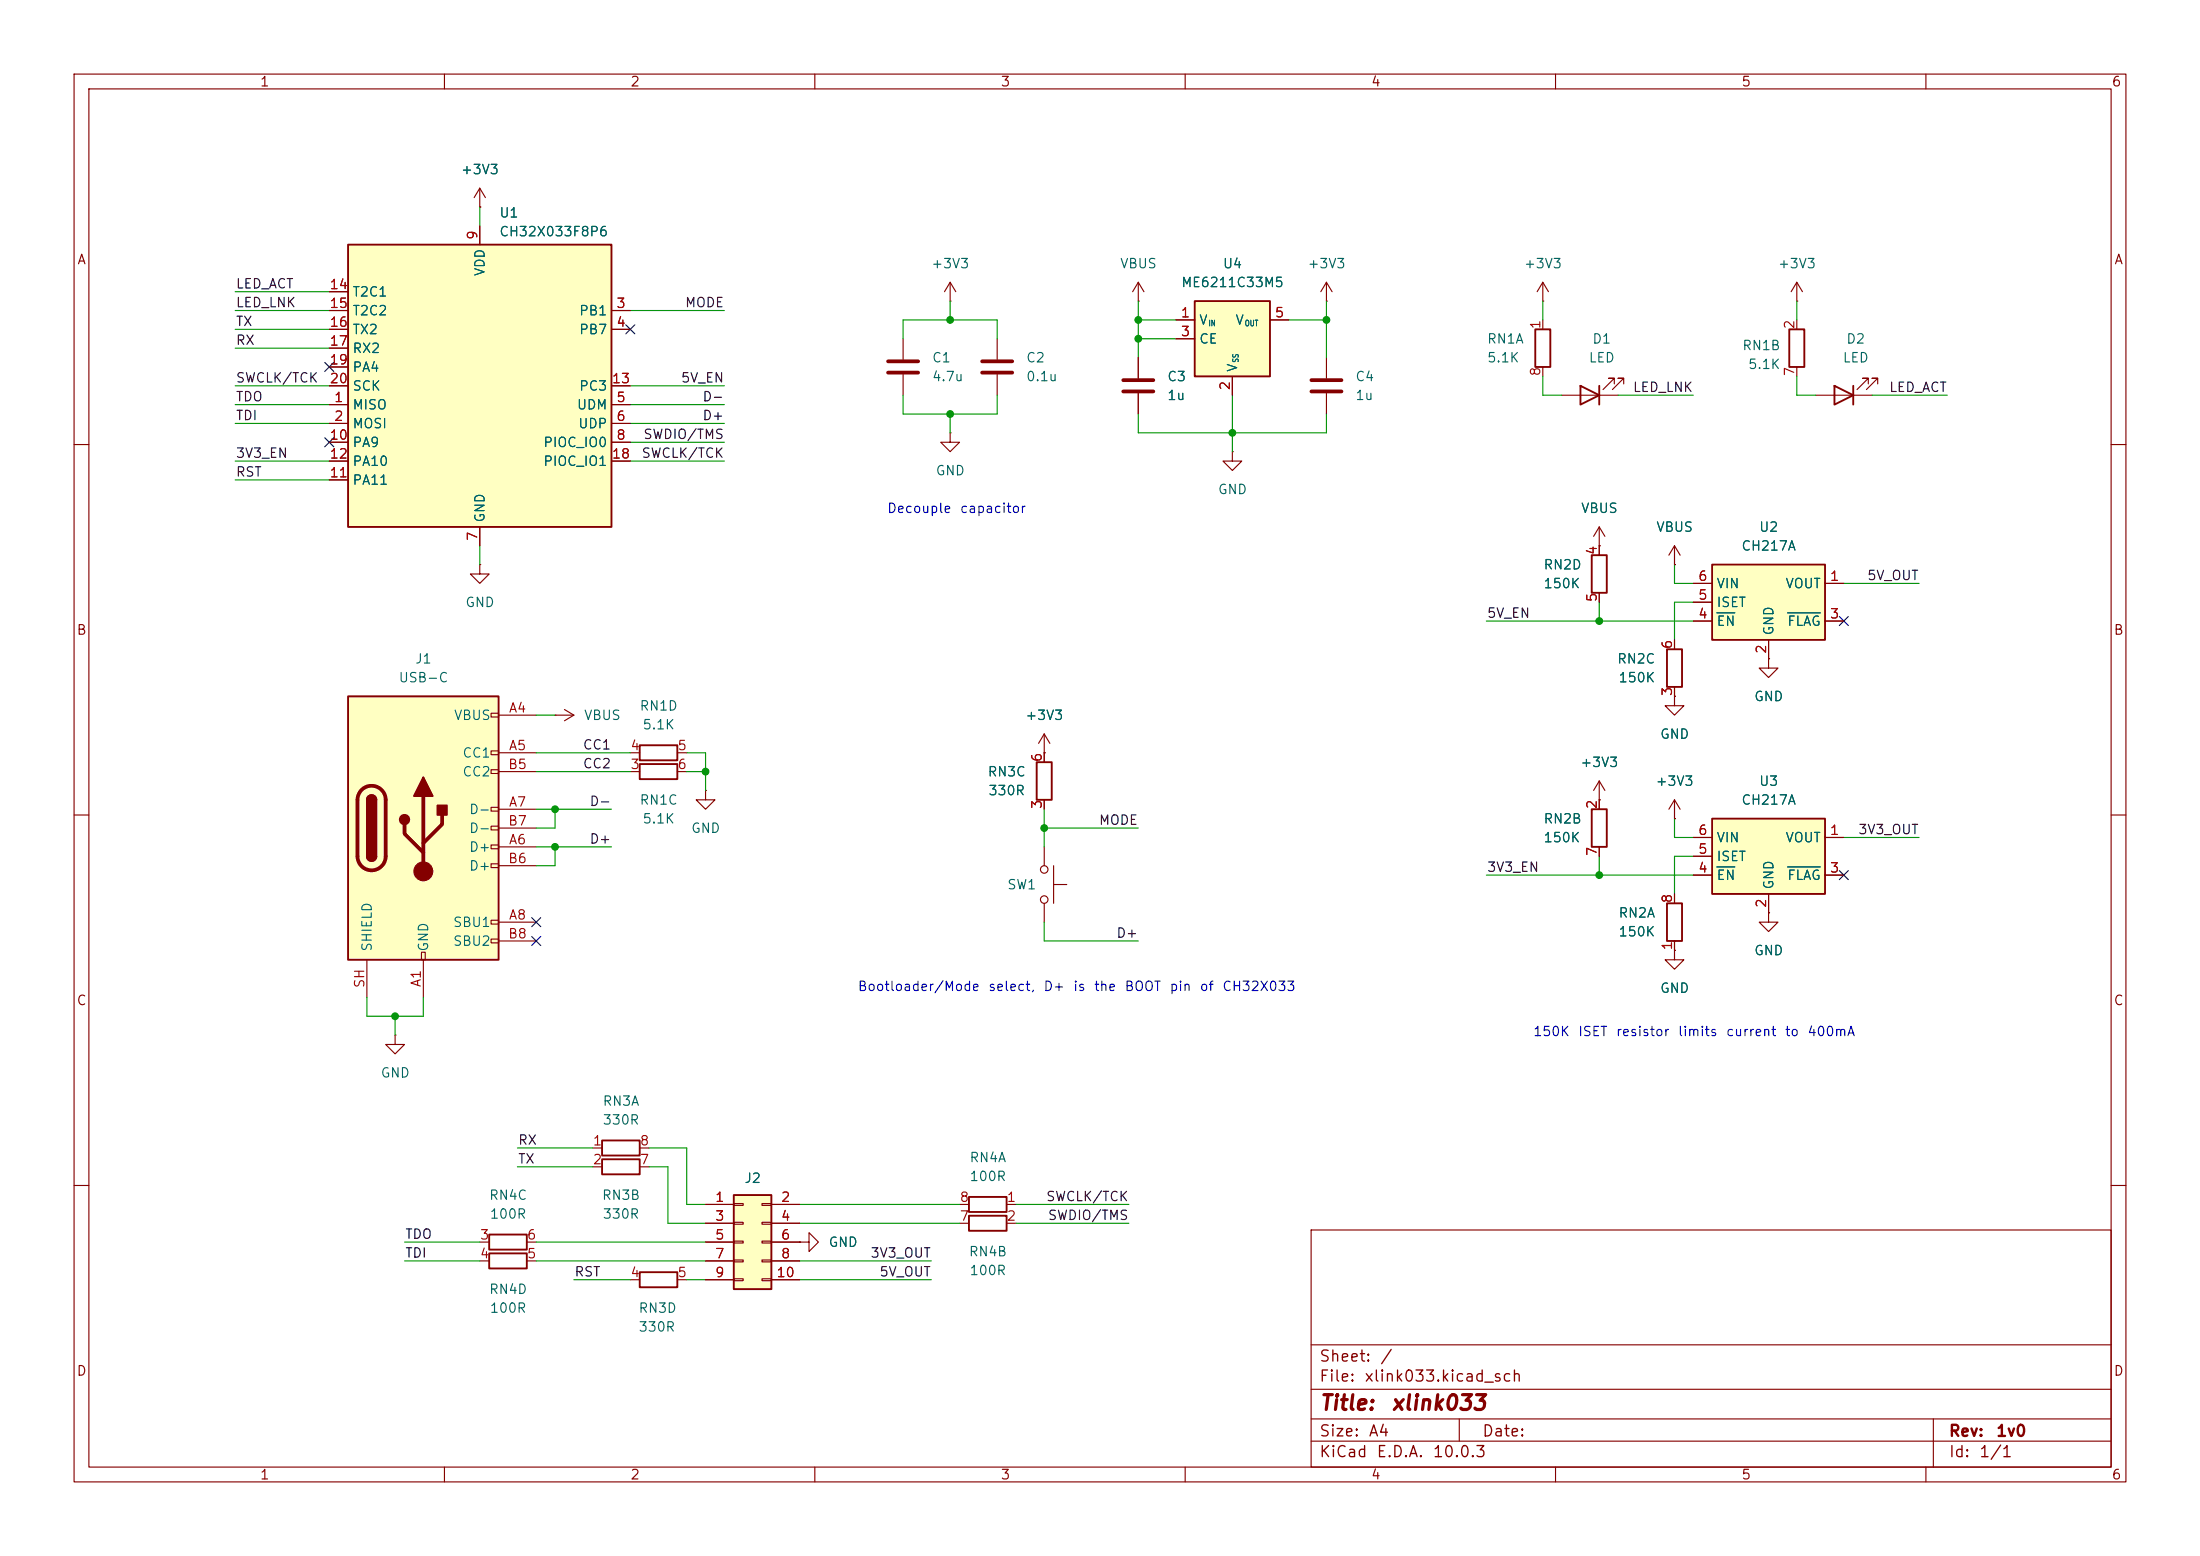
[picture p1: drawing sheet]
<svg xmlns="http://www.w3.org/2000/svg" width="297mm" height="210mm" viewBox="0 0 297 210" stroke-linecap="round" stroke-linejoin="round" font-family="sans-serif">
<g fill="none" stroke="#840000" stroke-width=".15">
<path d="M10 10h277v190h-277zM12 12h273v186h-273zM60 10v2M110 10v2M160 10v2M210 10v2M260 10v2M10 60h2M285 60h2M10 110h2M141 114.3v2.5M142.2 119.4h1.8"/>
<path d="M142.2 116.8v5.1M285 110h2M53.3 139.7v1.3h1.3l-1.3 1.2-1.2-1.2h1.2M53.3 139.7h.1M141 121.9v2.6M226.1 128.3v1.2h1.2l-1.2 1.3-1.3-1.3h1.3M226.1 128.3h.1M226.1 120.7v1.2M226.1 127v1.3M238.8 123.2v1.3h1.2l-1.2 1.2-1.3-1.2h1.3M238.8 123.2h.1M10 160h2"/>
<path d="M177 166h108v32h-108zM285 160h2M60 198v2M110 198v2M160 198v2M177 194.5h108M177 191.5h108M177 187.5h108M177 181.5h108M197 191.5v3M210 198v2M260 198v2"/>
<path d="M261 191.5v6.5"/>
<circle cx="141" cy="117.3" r=".51"/>
<circle cx="141" cy="121.4" r=".51"/>
</g>
<path d="M225 121.9h2.1v5.1h-2.1z" fill="none" stroke="#840000" stroke-width=".25"/>
<path d="M161.3 40.6h10.1v10.2h-10.1z" fill="#ffffc2"/>
<path d="M161.3 40.6h10.1v10.2h-10.1z" fill="none" stroke="#840000" stroke-width=".25"/>
<path d="M158.7 43.2h2.6M158.7 45.7h2.6M166.4 50.8v2.5M171.4 43.2h2.6" fill="none" stroke="#840000" stroke-width=".15"/>
<path d="M231.1 110.5h15.3v10.2h-15.3z" fill="#ffffc2"/>
<path d="M86.4 103.1h5v2.1h-5zM231.1 110.5h15.3v10.2h-15.3zM81.3 153.9h5.1v2.1h-5.1zM81.3 156.5h5.1v2h-5.1zM66 169.2h5.1v2h-5.1zM66 166.6h5.1v2.1h-5.1zM130.8 161.5h5.1v2.1h-5.1zM130.8 164.1h5.1v2h-5.1z" fill="none" stroke="#840000" stroke-width=".25"/>
<g fill="none" stroke="#840000" stroke-width=".15">
<path d="M64.8 27.9h.1M64.8 25.4l-.8 1.3M64.8 25.4l.7 1.3M64.8 25.4v2.5M153.7 38.1l-.8 1.3M153.7 38.1l.7 1.3M153.7 38.1v2.5M179.1 38.1l-.8 1.3M179.1 38.1l.7 1.3M179.1 38.1v2.5M153.7 40.6h.1M179.1 40.6h.1"/>
<path d="M179.1 48.3v2.8M179.1 53.1v2.8M166.4 61v1.2h1.2l-1.2 1.3-1.3-1.3h1.3M166.4 61h.1M74.9 96.5h.1M74.9 96.5h2.6M76.2 95.8l1.3 .7M77.5 96.5l-1.3 .8M238.8 88.9v1.3h1.2l-1.2 1.2-1.3-1.2h1.3M238.8 88.9h.1M85.1 104.1h1.3M91.4 104.1h1.3"/>
<path d="M95.2 106.7v1.3h1.3l-1.3 1.2-1.2-1.2h1.2M95.2 106.7h.1M228.6 113h2.5M228.6 118.1h2.5M228.6 115.6h2.5M246.4 113h2.5M246.4 118.1h2.5M238.8 120.7v2.5M80 154.9h1.3M80 157.5h1.3M86.4 154.9h1.2M86.4 157.5h1.2"/>
<path d="M64.8 170.2h1.2M64.8 167.6h1.2M71.1 170.2h1.3M71.1 167.6h1.3M107.9 167.6h1.3v-1.2l1.3 1.2-1.3 1.3v-1.3M107.9 167.6h.1M129.5 162.6h1.3M129.5 165.1h1.3M135.9 162.6h1.3M135.9 165.1h1.3"/>
</g>
<path d="M231.8 117h2.4M241.3 117h4.4" fill="none" stroke="#006464" stroke-width=".15"/>
<path d="M177 51.3h4.1M177 52.8h4.1" fill="none" stroke="#840000" stroke-width=".51"/>
<path d="M99.1 161.3h5v12.7h-5z" fill="#ffffc2"/>
<path d="M99.1 161.3h5v12.7h-5z" fill="none" stroke="#840000" stroke-width=".25"/>
<g fill="none" stroke="#840000" stroke-width=".15">
<path d="M121.9 45.7v2.8M121.9 50.5v2.8M95.2 162.6h3.9M95.2 165.1h3.9M95.2 167.6h3.9M95.2 170.2h3.9M95.2 172.7h3.9M99.1 162.4h1.2v.3h-1.2zM99.1 165h1.2v.2h-1.2zM99.1 167.5h1.2v.3h-1.2zM99.1 170.1h1.2v.2h-1.2zM99.1 172.6h1.2v.2h-1.2z"/>
<path d="M102.9 162.4h1.2v.3h-1.2zM102.9 165h1.2v.2h-1.2zM102.9 167.5h1.2v.3h-1.2zM102.9 170.1h1.2v.2h-1.2zM102.9 172.6h1.2v.2h-1.2zM104.1 162.6h3.8M104.1 165.1h3.8M104.1 167.6h3.8M104.1 170.2h3.8M104.1 172.7h3.8"/>
</g>
<path d="M119.9 48.8h4.1M119.9 50.3h4.1" fill="none" stroke="#840000" stroke-width=".51"/>
<path d="M47 33h35.5v38.1h-35.5z" fill="#ffffc2"/>
<path d="M47 33h35.5v38.1h-35.5z" fill="none" stroke="#840000" stroke-width=".25"/>
<g fill="none" stroke="#840000" stroke-width=".15">
<path d="M44.4 39.4h2.6M64.8 30.5v2.5M44.4 54.6h2.6M44.4 57.2h2.6M44.4 41.9h2.6M44.4 44.5h2.6M44.4 59.7h2.6M44.4 52.1h2.6M44.4 47h2.6M44.4 49.5h2.6M82.5 54.6h2.6M82.5 57.2h2.6"/>
<path d="M82.5 41.9h2.6M82.5 44.5h2.6M82.5 59.7h2.6M82.5 52.1h2.6M44.4 64.8h2.6M44.4 62.2h2.6M64.8 76.2v1.3h1.2l-1.2 1.2-1.3-1.2h1.3M64.8 76.2h.1M64.8 71.1v2.6M82.5 62.2h2.6"/>
</g>
<path d="M47 94h20.3v35.5h-20.3z" fill="#ffffc2"/>
<g fill="none" stroke="#840000" stroke-width=".15">
<path d="M128.3 38.1l-.8 1.3M128.3 38.1l.7 1.3M128.3 38.1v2.5M208.3 38.1l-.8 1.3M208.3 38.1l.7 1.3M208.3 38.1v2.5M242.6 38.1l-.8 1.3M242.6 38.1l.7 1.3M242.6 38.1v2.5M128.3 40.6h.1M128.3 58.4v1.3h1.2l-1.2 1.3-1.3-1.3h1.3M128.3 58.4h.1"/>
<path d="M134.6 45.7v2.8M134.6 50.5v2.8M208.3 40.6h.1M208.3 43.2v1.3M208.3 49.5v1.3M210.8 53.3h7.6M217.9 51.8v-.7h-.7h.7l-1.5 1.5M219.2 51.8v-.7h-.8h.8l-1.5 1.5M242.6 40.6h.1M242.6 43.2v1.3M242.6 49.5v1.3M245.1 53.3h7.6"/>
<path d="M252.2 51.8v-.7h-.7h.7l-1.5 1.5M253.5 51.8v-.7h-.8h.8l-1.5 1.5M215.9 73.7h.1M215.9 71.1v3.8M215.9 71.1l-.8 1.3M215.9 71.1l.8 1.3M226.1 76.2h.1M226.1 73.7l-.8 1.2M226.1 73.7l.7 1.2M226.1 73.7v2.5M66.3 96.3h1v.5h-1zM67.3 96.5h5.1"/>
<path d="M141 99.1l-.8 1.2M141 99.1l.7 1.2M141 99.1v3.8M215.9 80v1.3M226.1 86.4v1.2M226.1 92.7v1.3M66.3 101.3h1v.6h-1zM66.3 103.9h1v.5h-1zM66.3 109h1v.5h-1zM66.3 111.5h1v.5h-1zM66.3 114h1v.6h-1zM66.3 116.6h1v.5h-1z"/>
<path d="M67.3 101.6h5.1M67.3 114.3h5.1M67.3 109.2h5.1M67.3 104.1h5.1M67.3 116.8h5.1M67.3 111.8h5.1M85.1 101.6h1.3M91.4 101.6h1.3M141 101.6h.1M141 108v1.2M215.9 108h.1M215.9 105.4v2.6"/>
<path d="M215.9 105.4l-.8 1.3M215.9 105.4l.8 1.3M49.5 129.5v5.1M56.9 128.5h.5v1h-.5zM57.1 129.5v5.1M66.3 124.2h1v.5h-1zM66.3 126.7h1v.6h-1zM67.3 124.5h5.1M67.3 127h5.1M85.1 172.7h1.3M91.4 172.7h1.3"/>
</g>
<g fill="none" stroke="#840000" stroke-width=".25">
<path d="M207.3 44.5h2v5h-2zM213.4 52.1l2.5 1.2-2.5 1.3zM215.9 52.1v2.5M241.6 44.5h2v5h-2zM247.6 52.1l2.6 1.2-2.6 1.3zM250.2 52.1v2.5M214.9 74.9h2v5.1h-2zM47 94h20.3v35.5h-20.3zM225 87.6h2.1v5.1h-2.1zM49.5 108a.64 .64 0 0 1 .7-.7 .64 .64 0 0 1 .6 .7M49.5 115.6a.64 .64 0 0 0 .7 .6 .64 .64 0 0 0 .6-.6M86.4 100.6h5v2h-5z"/>
<path d="M140 102.9h2v5.1h-2zM86.4 171.7h5v2h-5z"/>
</g>
<path d="M132.6 48.8h4.1M132.6 50.3h4.1M48.8 106.6a1.9 1.9 0 0 1 2.1-.4 1.9 1.9 0 0 1 1.2 1.8v7.6a1.91 1.91 0 0 1-1.9 1.9 1.91 1.91 0 0 1-1.9-1.9v-7.6a1.9 1.9 0 0 1 .5-1.4zM54.6 111.3v1.2l2.5 2.6M57.1 107.4v10.2M59.7 110v1.3l-2.6 2.5" fill="none" stroke="#840000" stroke-width=".51"/>
<g fill="#840000" stroke="#840000" stroke-width=".25">
<path d="M49.5 108h1.3v7.6h-1.3z"/>
<path d="M49.7 107.5a.64 .64 0 0 1 .7-.1 .64 .64 0 0 1 .4 .6h-1.3z"/>
<path d="M49.5 115.6h1.3a.64 .64 0 0 1-.6 .6 .64 .64 0 0 1-.7-.6z"/>
<path d="M57.1 104.9l1.3 2.5h-2.5z"/>
<path d="M59.1 108.7h1.2v1.3h-1.2z"/>
<circle cx="54.6" cy="110.6" r=".63"/>
</g>
<circle cx="57.1" cy="117.6" r="1.27" fill="#840000" stroke="#840000" stroke-width=".15"/>
<path d="M231.1 76.2h15.3v10.2h-15.3z" fill="#ffffc2"/>
<path d="M231.1 76.2h15.3v10.2h-15.3zM214.9 109.2h2v5.1h-2z" fill="none" stroke="#840000" stroke-width=".25"/>
<g fill="none" stroke="#840000" stroke-width=".15">
<path d="M44.4 39.4h2.6M64.8 27.9h.1M64.8 30.5v2.5M44.4 54.6h2.6M44.4 57.2h2.6M44.4 41.9h2.6M44.4 44.5h2.6M44.4 59.7h2.6M44.4 52.1h2.6M44.4 47h2.6M44.4 49.5h2.6M82.5 54.6h2.6"/>
<path d="M82.5 57.2h2.6M82.5 41.9h2.6M82.5 44.5h2.6M82.5 59.7h2.6M82.5 52.1h2.6M153.7 48.3v2.8M153.7 53.1v2.8M158.7 43.2h2.6M158.7 45.7h2.6M166.4 50.8v2.5M171.4 43.2h2.6M44.4 64.8h2.6"/>
<path d="M44.4 62.2h2.6M64.8 71.1v2.6M82.5 62.2h2.6M215.9 73.7h.1M215.9 73.7v1.2M226.1 76.2h.1M228.6 78.7h2.5M246.4 78.7h2.5M215.9 80v1.3M226.1 94v1.3h1.2l-1.2 1.2-1.3-1.2h1.3M226.1 94h.1M226.1 86.4v1.2"/>
<path d="M226.1 92.7v1.3M228.6 83.8h2.5M228.6 81.3h2.5M238.8 88.9h.1M238.8 86.4v2.5M246.4 83.8h2.5M141 101.6h.1M141 101.6v1.3M141 108v1.2M215.9 108h.1M215.9 108v1.2M215.9 114.3v1.3"/>
<path d="M226.1 110.5h.1M226.1 108l-.8 1.2M226.1 108l.7 1.2M226.1 108v2.5M228.6 113h2.5M228.6 118.1h2.5M228.6 115.6h2.5M246.4 113h2.5M246.4 118.1h2.5M226.1 128.3h.1M226.1 120.7v1.2M226.1 127v1.3"/>
<path d="M238.8 123.2h.1M238.8 120.7v2.5M95.2 162.6h3.9M95.2 165.1h3.9M95.2 167.6h3.9M95.2 170.2h3.9M95.2 172.7h3.9M104.1 162.6h3.8M104.1 165.1h3.8M104.1 167.6h3.8M104.1 170.2h3.8M104.1 172.7h3.8"/>
<path d="M107.9 167.6h.1"/>
</g>
<path d="M231.8 82.7h2.4M241.3 82.7h4.4M231.8 117h2.4M241.3 117h4.4" fill="none" stroke="#006464" stroke-width=".15"/>
<path d="M151.6 51.3h4.1M151.6 52.8h4.1" fill="none" stroke="#840000" stroke-width=".51"/>
<g fill="none" stroke="#009600" stroke-width=".15">
<path d="M31.7 39.4h12.7M64.8 27.9v2.6M31.7 47h12.7M31.7 44.5h12.7M31.7 57.2h12.7M31.7 41.9h12.7M31.7 54.6h12.7M31.7 52.1h12.7M85.1 59.7h12.7M85.1 57.2h12.7M85.1 41.9h12.7M85.1 54.6h12.7"/>
<path d="M85.1 52.1h12.7M121.9 53.3v2.6h12.7v-2.6M121.9 45.7v-2.5h12.7v2.5M128.3 40.6v2.6M128.3 55.9v2.5M153.7 55.9v2.5h25.4v-2.5M153.7 40.6v7.7M153.7 43.2h5M153.7 45.7h5M166.4 53.3v7.7M174 43.2h5.1M179.1 40.6v7.7"/>
<path d="M208.3 50.8v2.5h2.5M208.3 40.6v2.6M218.4 53.3h10.2M242.6 50.8v2.5h2.5M242.6 40.6v2.6M252.7 53.3h10.2M31.7 62.2h12.7M31.7 64.8h12.7M64.8 73.7v2.5M85.1 62.2h12.7M226.1 76.2v2.5h2.5M248.9 78.7h10.2"/>
<path d="M72.4 96.5h2.5M200.7 83.8h27.9M215.9 81.3v2.5M228.6 81.3h-2.5v5.1M72.4 104.1h12.7M72.4 101.6h12.7M72.4 114.3h10.1M72.4 109.2h10.1M74.9 109.2v2.6h-2.5M74.9 114.3v2.5h-2.5M92.7 101.6h2.5v5.1M92.7 104.1h2.5"/>
<path d="M141 111.8h12.7M141 109.2v5.1M200.7 118.1h27.9M215.9 115.6v2.5M226.1 110.5v2.5h2.5M228.6 115.6h-2.5v5.1M248.9 113h10.2M49.5 134.6v2.6h7.6v-2.6M53.3 137.2v2.5M141 124.5v2.5h12.7M69.8 157.5h10.2M69.8 154.9h10.2"/>
<path d="M87.6 154.9h5.1v7.7h2.5M87.6 157.5h2.6v7.6h5M54.6 167.6h10.2M54.6 170.2h10.2M72.4 167.6h22.8M72.4 170.2h22.8M77.5 172.7h7.6M92.7 172.7h2.5M107.9 162.6h21.6M107.9 165.1h21.6M107.9 172.7h17.8M107.9 170.2h17.8"/>
<path d="M137.2 162.6h15.2M137.2 165.1h15.2"/>
</g>
<g fill="none" stroke="#000084" stroke-width=".15">
<path d="M43.8 48.9l1.3 1.2M43.8 59.1l1.3 1.2M45.1 48.9l-1.3 1.2M45.1 59.1l-1.3 1.2M84.5 43.8l1.2 1.3M85.7 43.8l-1.2 1.3M248.3 83.2l1.2 1.2M249.5 83.2l-1.2 1.2M248.3 117.5l1.2 1.2M249.5 117.5l-1.2 1.2M71.8 126.4l1.2 1.2M71.8 123.9l1.2 1.2"/>
<path d="M73 126.4l-1.2 1.2M73 123.9l-1.2 1.2"/>
</g>
<g fill="#009600" stroke="#009600" stroke-width=".14">
<circle cx="215.9" cy="83.8" r=".46"/>
<circle cx="215.9" cy="118.1" r=".46"/>
<circle cx="95.2" cy="104.1" r=".46"/>
<circle cx="128.3" cy="43.2" r=".46"/>
<circle cx="128.3" cy="55.9" r=".46"/>
<circle cx="74.9" cy="109.2" r=".46"/>
<circle cx="74.9" cy="114.3" r=".46"/>
<circle cx="53.3" cy="137.2" r=".46"/>
<circle cx="153.7" cy="43.2" r=".46"/>
<circle cx="179.1" cy="43.2" r=".46"/>
<circle cx="153.7" cy="45.7" r=".46"/>
<circle cx="166.4" cy="58.4" r=".46"/>
<circle cx="141" cy="111.8" r=".46"/>
</g>
<g font-size="2" fill="#840000">
<text x="178" y="190.8">Title:</text>
<text x="187.7" y="190.8">xlink033</text>
</g>
<g font-size="1.5" fill="#840000">
<text x="178" y="184.2">Sheet:</text>
<text x="186.2" y="184.2">/</text>
<text x="178" y="186.9">File:</text>
<text x="184.1" y="186.9">xlink033.kicad_sch</text>
<text x="178" y="197.1">KiCad</text>
<text x="178" y="194.3">Size:</text>
<text x="184.7" y="194.3">A4</text>
<text x="185.7" y="197.1">E.D.A.</text>
<text x="193.3" y="197.1">10.0.3</text>
<text x="200" y="194.3">Date:</text>
<text x="263" y="194.3">Rev:</text>
<text x="263" y="197.1">Id:</text>
<text x="267.1" y="197.1">1/1</text>
<text x="269.4" y="194.3">1v0</text>
</g>
<g font-size="1.3" fill="#840000">
<text x="35" y="12">1</text>
<text x="85" y="12">2</text>
<text x="135" y="12">3</text>
<text x="185" y="12">4</text>
<text x="235" y="12">5</text>
<text x="285" y="12">6</text>
<text x="10.3" y="36">A</text>
<text x="285.3" y="36">A</text>
<text x="10.3" y="86">B</text>
<text x="285.3" y="86">B</text>
<text x="10.3" y="136">C</text>
<text x="285.3" y="136">C</text>
<text x="10.3" y="186">D</text>
<text x="285.3" y="186">D</text>
<text x="35" y="200">1</text>
<text x="85" y="200">2</text>
<text x="135" y="200">3</text>
<text x="185" y="200">4</text>
<text x="235" y="200">5</text>
<text x="285" y="200">6</text>
</g>
<g font-size="1.3" fill="#006464">
<text x="62.1" y="23.8">+3V3</text>
<text x="67.3" y="29.7">U1</text>
<text x="67.3" y="32.2">CH32X033F8P6</text>
<text x="47.5" y="40.3">T2C1</text>
<text x="65.7" y="37.4" transform="rotate(-90 65.7 37.4)">VDD</text>
<text x="125.6" y="36.5">+3V3</text>
<text x="151.1" y="36.5">VBUS</text>
<text x="159.4" y="39.1">ME6211C33M5</text>
<text x="165" y="36.5">U4</text>
<text x="176.4" y="36.5">+3V3</text>
<text x="205.6" y="36.5">+3V3</text>
<text x="239.9" y="36.5">+3V3</text>
<text x="47.5" y="42.9">T2C2</text>
<text x="47.5" y="45.4">TX2</text>
<text x="47.5" y="48">RX2</text>
<text x="78.1" y="42.9">PB1</text>
<text x="78.1" y="45.4">PB7</text>
<text x="161.8" y="44.2">V</text>
<text x="161.8" y="46.7">CE</text>
<text x="166.7" y="44.2">V</text>
<text x="200.7" y="46.7">RN1A</text>
<text x="214.9" y="46.7">D1</text>
<text x="235.1" y="47.6">RN1B</text>
<text x="249.2" y="46.7">D2</text>
<text x="47.5" y="50.5">PA4</text>
<text x="47.5" y="53">SCK</text>
<text x="78.1" y="53">PC3</text>
<text x="125.7" y="49.2">C1</text>
<text x="125.7" y="51.8">4.7u</text>
<text x="138.4" y="49.2">C2</text>
<text x="138.4" y="51.8">0.1u</text>
<text x="157.5" y="51.8">C3</text>
<text x="167.3" y="50.3" transform="rotate(-90 167.3 50.3)">V</text>
<text x="182.9" y="51.8">C4</text>
<text x="200.7" y="49.2">5.1K</text>
<text x="214.4" y="49.2">LED</text>
<text x="235.9" y="50.1">5.1K</text>
<text x="248.7" y="49.2">LED</text>
<text x="47.5" y="55.6">MISO</text>
<text x="47.5" y="58.1">MOSI</text>
<text x="77.8" y="55.6">UDM</text>
<text x="78" y="58.1">UDP</text>
<text x="157.5" y="54.3">1u</text>
<text x="182.9" y="54.3">1u</text>
<text x="47.5" y="60.7">PA9</text>
<text x="47.5" y="65.7">PA11</text>
<text x="47.5" y="63.2">PA10</text>
<text x="73.3" y="60.7">PIOC_IO0</text>
<text x="73.3" y="63.2">PIOC_IO1</text>
<text x="126.2" y="64.5">GND</text>
<text x="65.7" y="70.6" transform="rotate(-90 65.7 70.6)">GND</text>
<text x="164.3" y="67">GND</text>
<text x="213.3" y="69.6">VBUS</text>
<text x="208.3" y="77.2">RN2D</text>
<text x="223.5" y="72.1">VBUS</text>
<text x="235" y="74.6">CH217A</text>
<text x="237.4" y="72.1">U2</text>
<text x="62.7" y="82.3">GND</text>
<text x="208.3" y="79.7">150K</text>
<text x="231.6" y="79.7">VIN</text>
<text x="231.6" y="82.3">ISET</text>
<text x="241" y="79.7">VOUT</text>
<text x="56" y="89.9">J1</text>
<text x="218.2" y="89.9">RN2C</text>
<text x="231.6" y="84.8">EN</text>
<text x="239.7" y="85.9" transform="rotate(-90 239.7 85.9)">GND</text>
<text x="241.2" y="84.8">FLAG</text>
<text x="53.7" y="92.4">USB-C</text>
<text x="218.4" y="92.4">150K</text>
<text x="236.7" y="95">GND</text>
<text x="61.2" y="97.5">VBUS</text>
<text x="78.7" y="97.5">VBUS</text>
<text x="86.3" y="96.2">RN1D</text>
<text x="86.7" y="98.8">5.1K</text>
<text x="138.3" y="97.5">+3V3</text>
<text x="224" y="100">GND</text>
<text x="62.3" y="102.6">CC1</text>
<text x="62.3" y="105.1">CC2</text>
<text x="133.2" y="105.1">RN3C</text>
<text x="133.3" y="107.7">330R</text>
<text x="213.3" y="103.8">+3V3</text>
<text x="223.4" y="106.4">+3V3</text>
<text x="237.4" y="106.4">U3</text>
<text x="63.2" y="110.2">D-</text>
<text x="63.2" y="112.7">D-</text>
<text x="86.3" y="108.9">RN1C</text>
<text x="86.7" y="111.5">5.1K</text>
<text x="93.2" y="112.7">GND</text>
<text x="208.3" y="111.5">RN2B</text>
<text x="235" y="108.9">CH217A</text>
<text x="63.2" y="115.3">D+</text>
<text x="63.2" y="117.8">D+</text>
<text x="208.3" y="114">150K</text>
<text x="231.6" y="114">VIN</text>
<text x="231.6" y="119.1">EN</text>
<text x="231.6" y="116.5">ISET</text>
<text x="241" y="114">VOUT</text>
<text x="241.2" y="119.1">FLAG</text>
<text x="61.1" y="125.4">SBU1</text>
<text x="135.9" y="120.4">SW1</text>
<text x="218.4" y="124.2">RN2A</text>
<text x="239.7" y="120.1" transform="rotate(-90 239.7 120.1)">GND</text>
<text x="50.5" y="128.5" transform="rotate(-90 50.5 128.5)">SHIELD</text>
<text x="58.1" y="128.5" transform="rotate(-90 58.1 128.5)">GND</text>
<text x="61.1" y="128">SBU2</text>
<text x="218.4" y="126.7">150K</text>
<text x="236.7" y="129.2">GND</text>
<text x="224" y="134.3">GND</text>
<text x="51.3" y="145.8">GND</text>
<text x="81.3" y="149.6">RN3A</text>
<text x="81.3" y="152.1">330R</text>
<text x="100.4" y="160">J2</text>
<text x="130.8" y="159.7">100R</text>
<text x="130.8" y="157.2">RN4A</text>
<text x="65.9" y="162.3">RN4C</text>
<text x="66" y="164.8">100R</text>
<text x="81.2" y="162.3">RN3B</text>
<text x="81.3" y="164.8">330R</text>
<text x="111.8" y="168.6">GND</text>
<text x="130.7" y="169.9">RN4B</text>
<text x="130.8" y="172.4">100R</text>
<text x="65.9" y="175">RN4D</text>
<text x="66" y="177.5">100R</text>
<text x="86.1" y="177.5">RN3D</text>
<text x="86.1" y="180">330R</text>
</g>
<g font-size="1.3" fill="#a90000">
<text x="64.7" y="32.5" transform="rotate(-90 64.7 32.5)">9</text>
<text x="44.4" y="39.3">14</text>
<text x="44.4" y="41.9">15</text>
<text x="83.1" y="41.9">3</text>
<text x="44.4" y="44.4">16</text>
<text x="44.4" y="47">17</text>
<text x="83.1" y="44.4">4</text>
<text x="159.3" y="43.2">1</text>
<text x="159.3" y="45.7">3</text>
<text x="172" y="43.2">5</text>
<text x="208.3" y="44.5" transform="rotate(-90 208.3 44.5)">1</text>
<text x="242.5" y="44.5" transform="rotate(-90 242.5 44.5)">2</text>
<text x="44.4" y="49.5">19</text>
<text x="44.4" y="52">20</text>
<text x="82.5" y="52">13</text>
<text x="166.3" y="52.8" transform="rotate(-90 166.3 52.8)">2</text>
<text x="208.3" y="50.9" transform="rotate(-90 208.3 50.9)">8</text>
<text x="242.5" y="50.9" transform="rotate(-90 242.5 50.9)">7</text>
<text x="44.4" y="59.7">10</text>
<text x="45" y="54.6">1</text>
<text x="45" y="57.1">2</text>
<text x="83.1" y="54.6">5</text>
<text x="83.1" y="57.1">6</text>
<text x="83.1" y="59.7">8</text>
<text x="44.4" y="64.7">11</text>
<text x="44.4" y="62.2">12</text>
<text x="82.5" y="62.2">18</text>
<text x="64.7" y="73.1" transform="rotate(-90 64.7 73.1)">7</text>
<text x="215.9" y="75" transform="rotate(-90 215.9 75)">4</text>
<text x="215.9" y="81.4" transform="rotate(-90 215.9 81.4)">5</text>
<text x="229.2" y="78.7">6</text>
<text x="229.2" y="83.8">4</text>
<text x="229.2" y="81.3">5</text>
<text x="246.9" y="78.7">1</text>
<text x="246.9" y="83.8">3</text>
<text x="226" y="87.7" transform="rotate(-90 226 87.7)">6</text>
<text x="238.7" y="88.3" transform="rotate(-90 238.7 88.3)">2</text>
<text x="226" y="94.1" transform="rotate(-90 226 94.1)">3</text>
<text x="68.6" y="96.5">A4</text>
<text x="68.6" y="101.6">A5</text>
<text x="85" y="101.6">4</text>
<text x="91.4" y="101.6">5</text>
<text x="68.5" y="104.1">B5</text>
<text x="85" y="104.1">3</text>
<text x="91.4" y="104.1">6</text>
<text x="140.9" y="102.9" transform="rotate(-90 140.9 102.9)">6</text>
<text x="68.5" y="111.7">B7</text>
<text x="68.6" y="109.2">A7</text>
<text x="140.9" y="109.3" transform="rotate(-90 140.9 109.3)">3</text>
<text x="215.9" y="109.3" transform="rotate(-90 215.9 109.3)">2</text>
<text x="229.2" y="113">6</text>
<text x="246.9" y="113">1</text>
<text x="68.5" y="116.8">B6</text>
<text x="68.6" y="114.3">A6</text>
<text x="215.9" y="115.6" transform="rotate(-90 215.9 115.6)">7</text>
<text x="229.2" y="118.1">4</text>
<text x="229.2" y="115.5">5</text>
<text x="246.9" y="118.1">3</text>
<text x="68.6" y="124.4">A8</text>
<text x="226" y="122" transform="rotate(-90 226 122)">8</text>
<text x="238.7" y="122.6" transform="rotate(-90 238.7 122.6)">2</text>
<text x="68.5" y="127">B8</text>
<text x="226" y="128.3" transform="rotate(-90 226 128.3)">1</text>
<text x="49.5" y="133.5" transform="rotate(-90 49.5 133.5)">SH</text>
<text x="57.1" y="133.3" transform="rotate(-90 57.1 133.3)">A1</text>
<text x="79.9" y="154.9">1</text>
<text x="86.3" y="154.9">8</text>
<text x="79.9" y="157.5">2</text>
<text x="86.3" y="157.5">7</text>
<text x="64.7" y="167.6">3</text>
<text x="71" y="167.6">6</text>
<text x="96.4" y="162.5">1</text>
<text x="96.4" y="165.1">3</text>
<text x="96.4" y="167.6">5</text>
<text x="105.3" y="162.5">2</text>
<text x="105.3" y="165.1">4</text>
<text x="105.3" y="167.6">6</text>
<text x="129.5" y="162.5">8</text>
<text x="129.5" y="165.1">7</text>
<text x="135.8" y="162.5">1</text>
<text x="135.8" y="165.1">2</text>
<text x="64.7" y="170.2">4</text>
<text x="71" y="170.2">5</text>
<text x="85" y="172.7">4</text>
<text x="91.4" y="172.7">5</text>
<text x="96.4" y="170.2">7</text>
<text x="96.4" y="172.7">9</text>
<text x="104.7" y="172.7">10</text>
<text x="105.3" y="170.2">8</text>
</g>
<g font-size="1.3" fill="#0f0f0f">
<text x="31.7" y="39.2">LED_ACT</text>
<text x="31.7" y="41.8">LED_LNK</text>
<text x="92.4" y="41.8">MODE</text>
<text x="31.7" y="44.3">TX</text>
<text x="31.7" y="46.9">RX</text>
<text x="31.7" y="51.9">SWCLK/TCK</text>
<text x="91.8" y="51.9">5V_EN</text>
<text x="220.4" y="53.2">LED_LNK</text>
<text x="254.9" y="53.2">LED_ACT</text>
<text x="31.7" y="57">TDI</text>
<text x="31.7" y="54.5">TDO</text>
<text x="86.8" y="59.6">SWDIO/TMS</text>
<text x="94.7" y="54.5">D-</text>
<text x="94.7" y="57">D+</text>
<text x="31.7" y="62.1">3V3_EN</text>
<text x="31.7" y="64.6">RST</text>
<text x="86.5" y="62.1">SWCLK/TCK</text>
<text x="200.7" y="83.7">5V_EN</text>
<text x="252" y="78.6">5V_OUT</text>
<text x="78.6" y="101.5">CC1</text>
<text x="78.6" y="104">CC2</text>
<text x="79.5" y="109.1">D-</text>
<text x="148.3" y="111.6">MODE</text>
<text x="250.8" y="112.9">3V3_OUT</text>
<text x="79.5" y="114.2">D+</text>
<text x="200.7" y="118">3V3_EN</text>
<text x="150.6" y="126.9">D+</text>
<text x="69.8" y="154.8">RX</text>
<text x="69.8" y="157.4">TX</text>
<text x="54.6" y="167.5">TDO</text>
<text x="141.1" y="162.4">SWCLK/TCK</text>
<text x="141.4" y="165">SWDIO/TMS</text>
<text x="54.6" y="170.1">TDI</text>
<text x="77.5" y="172.6">RST</text>
<text x="117.4" y="170.1">3V3_OUT</text>
<text x="118.6" y="172.6">5V_OUT</text>
</g>
<g font-size="1.3" fill="#0000c2">
<text x="119.7" y="69.6">Decouple</text>
<text x="129.5" y="69.6">capacitor</text>
<text x="115.7" y="134.1">Bootloader/Mode</text>
<text x="133.3" y="134.1">select,</text>
<text x="140.8" y="134.1">D+</text>
<text x="144.8" y="134.1">is</text>
<text x="147.6" y="134.1">the</text>
<text x="151.7" y="134.1">BOOT</text>
<text x="157.8" y="134.1">pin</text>
<text x="161.9" y="134.1">of</text>
<text x="164.9" y="134.1">CH32X033</text>
<text x="206.9" y="140.2">150K</text>
<text x="213" y="140.2">ISET</text>
<text x="218.1" y="140.2">resistor</text>
<text x="226.4" y="140.2">limits</text>
<text x="232.9" y="140.2">current</text>
<text x="240.9" y="140.2">to</text>
<text x="243.9" y="140.2">400mA</text>
</g>
<g font-size=".8" fill="#006464">
<text x="163.1" y="44.2">IN</text>
<text x="168" y="44.2">OUT</text>
<text x="167.4" y="49" transform="rotate(-90 167.4 49)">SS</text>
</g>
</svg>
